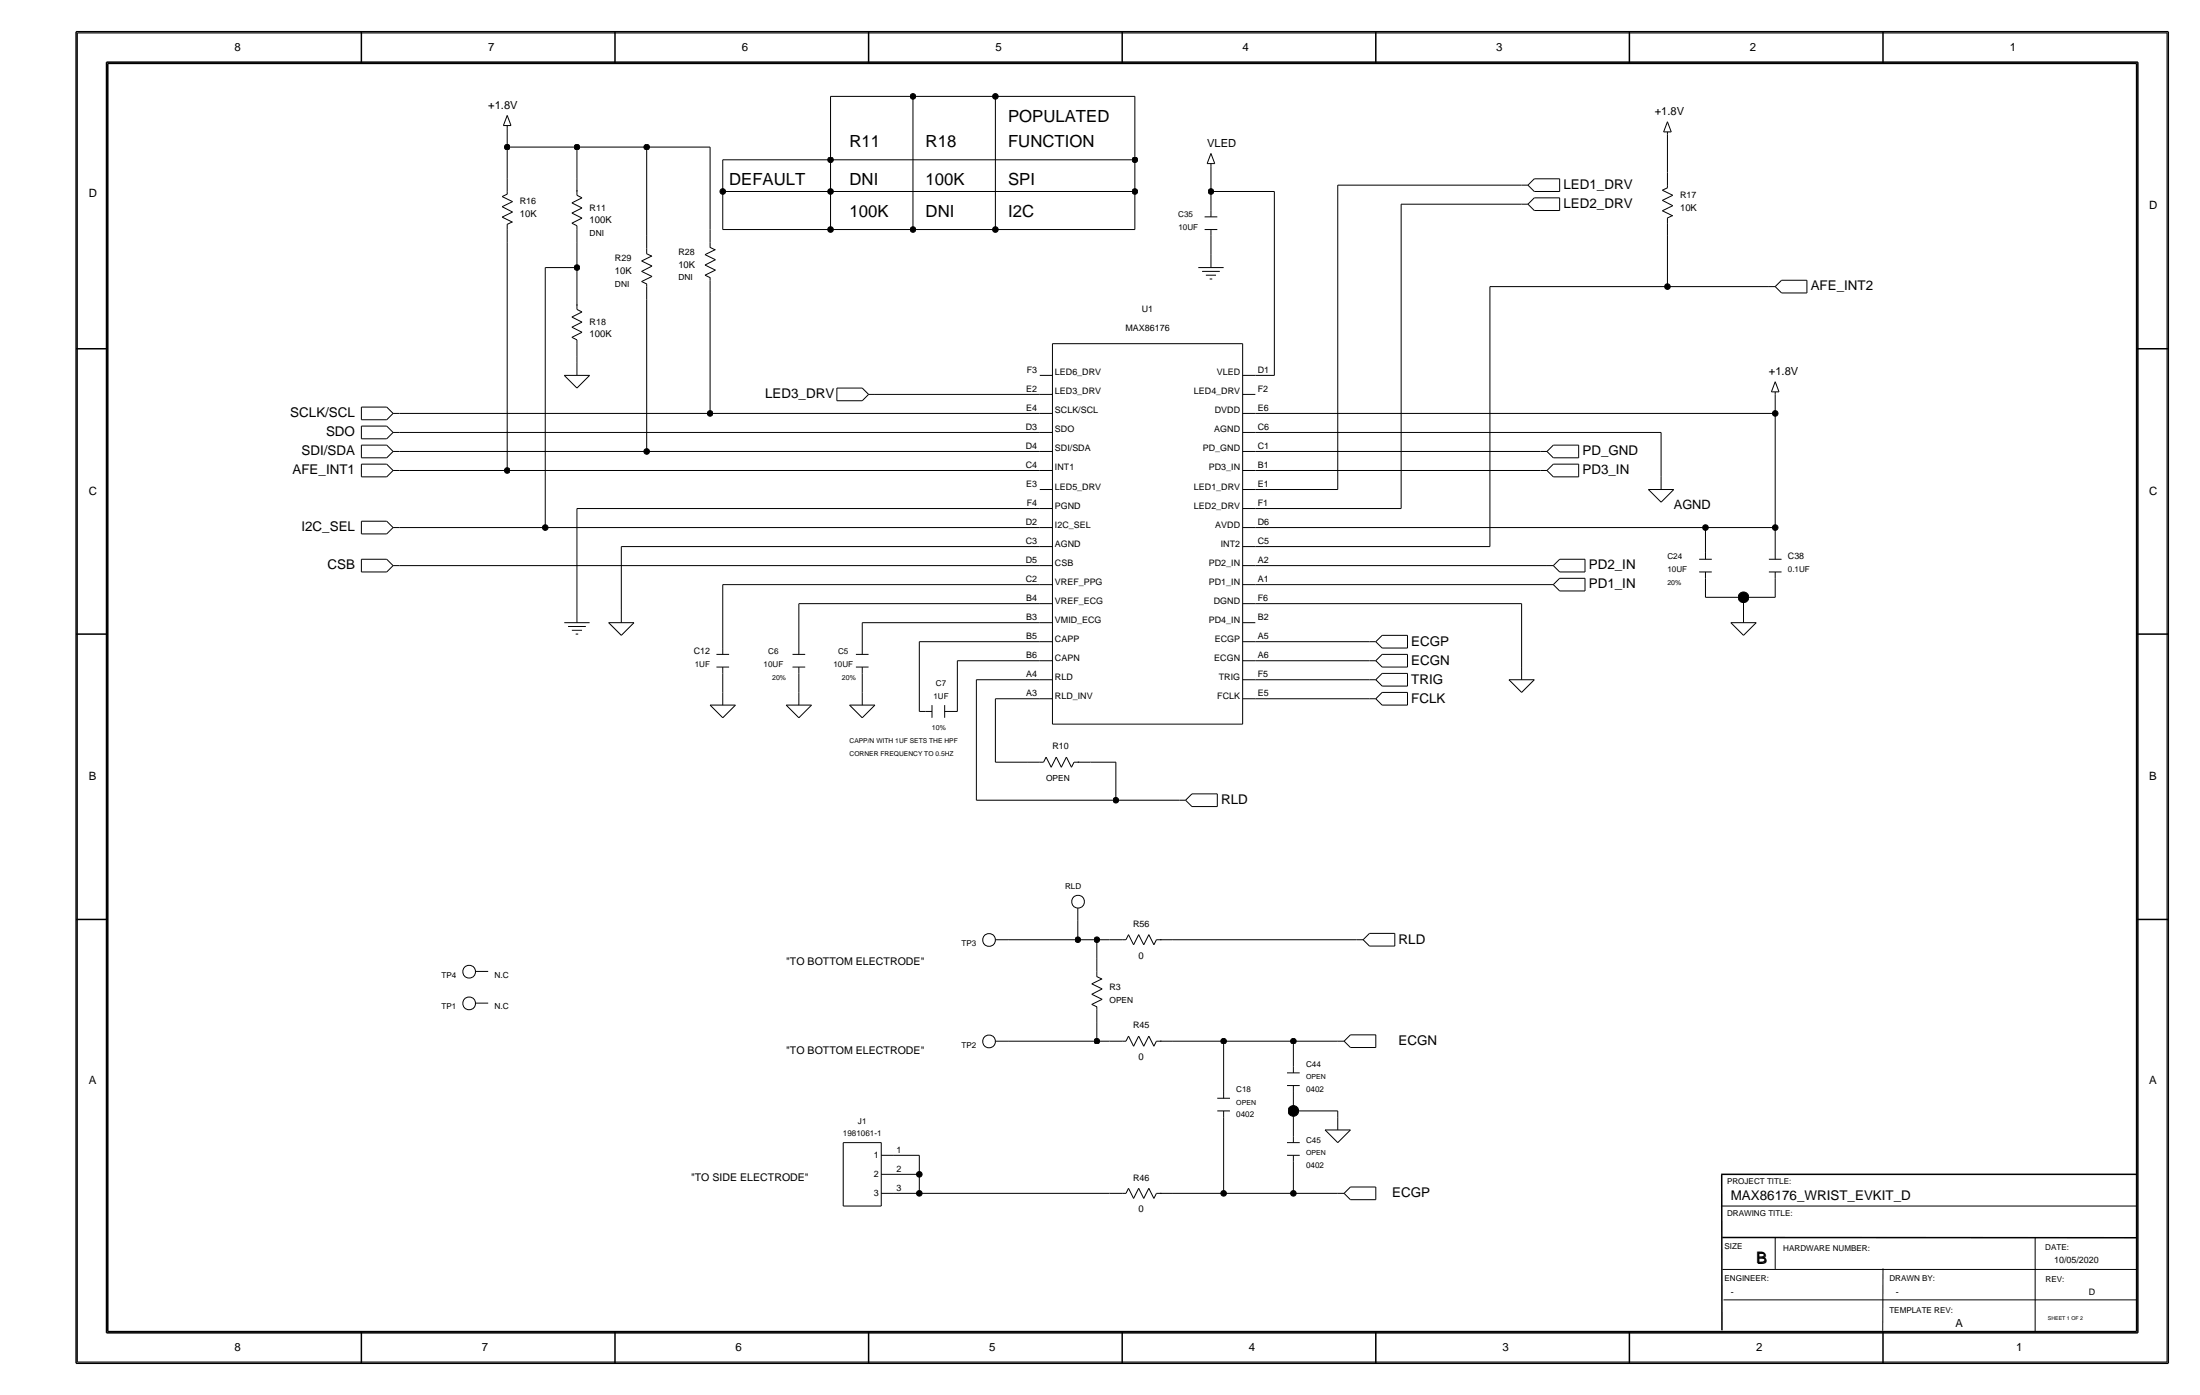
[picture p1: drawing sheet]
<svg xmlns="http://www.w3.org/2000/svg" width="441mm" height="279mm" viewBox="0 0 441 279" stroke-linecap="round" stroke-linejoin="round" font-family="sans-serif">
<g fill="none" stroke="#000" stroke-width=".2">
<path d="M15.5 6.6v266.2zM15.5 6.6h418.6zM166.4 19.3h16.5zM166.4 19.3v12.7zM182.9 19.3h16.5zM182.9 19.3v26.7zM199.4 19.3h27.9zM199.4 19.3v26.7zM227.3 19.3v12.7zM434.1 6.6v266.2zM100.6 39.4l1.1-.5zM100.6 39.4l2.1 1z"/>
<path d="M100.8 25.1h1.6zM101.6 29.5h14zM101.6 29.5v6.3zM101.6 25.7v3.8zM101.6 35.8v2.6zM101.6 38.4v.5zM101.6 25.1v.6zM101.6 23.1l.8 2zM101.6 23.1l-.8 2zM115.6 29.5h13.9zM115.6 29.5v6.3zM115.6 35.8v2.6z"/>
<path d="M115.6 38.1v1zM115.6 39.1l1 .5zM129.5 29.5h12.7zM129.5 29.5v17.7zM142.2 29.5v16.5zM144.8 32h21.6zM144.8 32v6.4zM144.8 38.4h21.6zM144.8 38.4v7.6zM166.4 32h60.9zM166.4 32v6.4zM166.4 38.4v7.6z"/>
<path d="M166.4 38.4h60.9zM227.3 32v6.4zM227.3 38.4v7.6zM241.8 32.8h1.5zM242.6 38.4h12.7zM242.6 38.4v3.8zM242.6 33.3v5.1zM242.6 32.8v.5zM242.6 30.7l-.8 2.1zM242.6 30.7l.7 2.1zM255.3 38.4v36.8zM268 37.1h36.8z"/>
<path d="M268 37.1v60.9zM304.8 37.1h1.3zM306.1 37.1l1.2-1.3zM306.1 37.1l1.2 1.3zM307.3 35.8h5.1zM307.3 38.4h5.1zM307.3 39.6l-1.2 1.3zM307.3 39.6h5.1zM312.4 35.8v2.6zM312.4 39.6v2.6zM333 38.1l1.1-.5zM333 38.1l2.1 1z"/>
<path d="M333.2 26.4h1.6zM334 26.9v7.6zM334 34.5v2.6zM334 37.1v.5zM334 26.4v.5zM334 24.4l.8 2zM334 24.4l-.8 2zM100.6 41.4l2.1-1zM100.6 41.4l2.1 1.1zM100.6 43.5l2.1-1zM100.6 43.5l2.1 1zM101.5 45l1.1-.6z"/>
<path d="M101.6 48.5v45.7zM101.6 46v2.5zM101.6 45v1zM109.2 53.6v52.1zM109.2 53.6h6.4zM114.6 44.7l1 .5zM114.6 44.7l2-1zM114.6 42.7l2 1zM114.6 42.7l2-1zM114.6 40.6l2 1.1zM114.6 40.6l2-1zM115.6 48.5v5.1z"/>
<path d="M115.6 53.6v5.1zM115.6 46v2.5zM115.6 45.2v.8zM115.6 58.7v2.5zM128.5 56.4l1.1 .5zM128.5 56.4l2.1-1zM128.5 54.4l2.1 1zM128.5 54.4l2.1-1.1zM128.5 52.3l2.1 1zM128.5 52.3l2.1-1zM129.5 50.8l1.1 .5zM129.5 59.9v30.5z"/>
<path d="M129.5 47.2v2.6zM129.5 57.4v2.5zM129.5 56.9v.5zM129.5 49.8v1zM141.2 55.1l1.1 .5zM141.2 55.1l2.1-1zM141.2 53.1l2.1 1zM141.2 53.1l2.1-1.1zM141.2 51l2.1 1zM141.2 51l2.1-1zM142.2 49.5l1.1 .5zM142.2 58.7v24.1z"/>
<path d="M142.2 46v2.5zM142.2 56.1v2.6zM142.2 55.6v.5zM142.2 48.5v1zM144.8 46h21.6zM166.4 46h16.5zM182.9 46h16.5zM199.4 46h27.9zM240 53.6h5.1zM240.8 54.4h3.5zM241.3 46h2.5zM241.3 43.4h2.5z"/>
<path d="M241.6 55.1h2zM242.3 55.9h.5zM242.6 47.2v3.9zM242.6 42.2v1.2zM242.6 46v1.2zM242.6 51.1v2.5zM280.7 40.9h24.1zM280.7 40.9v61zM298.4 57.4v52.1zM298.4 57.4h35.6zM304.8 40.9h1.3zM306.1 40.9l1.2 1.3z"/>
<path d="M307.3 42.2h5.1zM333 40.1l2.1-1zM333 40.1l2.1 1.1zM333 42.2l2.1-1zM333 42.2l2.1 1zM334 43.7l1-.5zM334 47.2v10.2zM334 57.4h20.3zM334 44.7v2.5zM334 43.7v1zM354.3 57.4h1.3zM355.6 57.4l1.3-1.3z"/>
<path d="M355.6 57.4l1.3 1.3zM356.9 56.1h5zM356.9 58.7h5zM361.9 56.1v2.6zM113 75.2l2.6 2.5zM113 75.2h5.1zM114.6 67.6l1 .5zM114.6 67.6l2-1.1zM114.6 65.5l2 1zM114.6 65.5l2-1zM114.6 63.5l2 1zM114.6 63.5l2-1z"/>
<path d="M115.6 71.4v1.2zM115.6 77.7l2.5-2.5zM115.6 72.6v2.6zM115.6 68.8v2.6zM115.6 61v1zM115.6 68.1v.7zM115.6 62l1 .5zM167.6 77.7h5.1zM167.6 77.7v2.6zM172.7 77.7l1.3 1.3zM174 79h1.3zM175.3 79h33z"/>
<path d="M208.3 75.2h2.5zM208.3 79h2.5zM210.8 68.8h38.1zM210.8 68.8v76.2zM248.9 79h2.6zM248.9 75.2h2.6zM248.9 68.8v76.2zM251.5 75.2h3.8zM354.8 78.5h1.6zM355.6 79v3.8zM355.6 78.5v.5zM355.6 76.5l.8 2z"/>
<path d="M355.6 76.5l-.8 2zM72.4 81.5h5.1zM72.4 81.5v2.6zM72.4 84.1h5.1zM72.4 85.3h5.1zM72.4 85.3v2.6zM72.4 87.9h5.1zM72.4 89.2h5.1zM72.4 89.2v2.5zM72.4 91.7h5.1zM72.4 93h5.1zM72.4 93v2.5z"/>
<path d="M72.4 95.5h5.1zM77.5 81.5l1.2 1.3zM77.5 85.3l1.2 1.3zM77.5 87.9l1.2-1.3zM77.5 89.2l1.2 1.2zM77.5 93l1.2 1.2zM77.5 95.5l1.2-1.3zM78.7 82.8h1.3zM78.7 82.8l-1.2 1.3zM78.7 86.6h1.3zM78.7 90.4h1.3zM78.7 90.4l-1.2 1.3z"/>
<path d="M78.7 94.2h1.3zM80 82.8h62.2zM80 86.6h128.3zM80 90.4h49.5zM80 94.2h21.6zM101.6 94.2h106.7zM129.5 90.4h78.8zM142.2 82.8h66.1zM167.6 80.3h5.1zM172.7 80.3l1.3-1.3zM208.3 94.2h2.5zM208.3 82.8h2.5z"/>
<path d="M208.3 98h2.5zM208.3 90.4h2.5zM208.3 86.6h2.5zM248.9 82.8h2.6zM248.9 98h2.6zM248.9 86.6h2.6zM248.9 90.4h2.6zM248.9 94.2h2.6zM251.5 94.2h57.1zM251.5 98h16.5zM251.5 90.4h57.1zM251.5 86.6h81.2z"/>
<path d="M251.5 82.8h104.1zM308.6 94.2h1.3zM308.6 90.4h1.3zM309.9 94.2l1.2 1.3zM309.9 90.4l1.2 1.3zM311.1 93l-1.2 1.2zM311.1 93h5.1zM311.1 95.5h5.1zM311.1 89.2l-1.2 1.2zM311.1 89.2h5.1zM311.1 91.7h5.1zM316.2 93v2.5z"/>
<path d="M316.2 89.2v2.5zM330.2 98l2.5 2.6zM330.2 98h5.1zM332.7 86.6v8.9zM332.7 95.5v2.5zM355.6 82.8v22.9zM72.4 112h5.1zM72.4 112v2.6zM72.4 114.6h5.1zM72.4 104.4h5.1zM72.4 104.4v2.5zM72.4 106.9h5.1z"/>
<path d="M77.5 112l1.2 1.3zM77.5 104.4l1.2 1.3zM77.5 106.9l1.2-1.2zM78.7 113.3h1.3zM78.7 113.3l-1.2 1.3zM78.7 105.7h1.3zM80 105.7h29.2zM80 113.3h128.3zM109.2 105.7h99.1zM115.6 101.9h92.7zM115.6 101.9v20.3zM124.5 109.5h83.8z"/>
<path d="M124.5 109.5v12.7zM144.8 117.1h63.5zM144.8 117.1v12.7zM208.3 101.9h2.5zM208.3 113.3h2.5zM208.3 105.7h2.5zM208.3 109.5h2.5zM208.3 117.1h2.5zM248.9 117.1h2.6zM248.9 109.5h2.6zM248.9 101.9h2.6zM248.9 105.7h2.6z"/>
<path d="M248.9 113.3h2.6zM251.5 113.3h58.4zM251.5 101.9h29.2zM251.5 117.1h58.4zM251.5 109.5h46.9zM251.5 105.7h90.1zM309.9 113.3h1.2zM309.9 117.1h1.2zM311.1 113.3l1.3 1.3zM311.1 117.1l1.3 1.3zM312.4 112l-1.3 1.3zM312.4 112h5.1z"/>
<path d="M312.4 114.6h5.1zM312.4 115.8l-1.3 1.3zM312.4 115.8h5.1zM312.4 118.4h5.1zM317.5 112v2.6zM317.5 115.8v2.6zM332.7 100.6l2.6-2.6zM340.4 112h2.5zM340.4 114.6h2.5zM341.6 115.8v3.8zM341.6 119.6h7.6zM341.6 105.7h14z"/>
<path d="M341.6 105.7v5zM341.6 110.7v1.3zM341.6 114.6v1.2zM349.2 119.6h6.4zM349.2 119.6v2.6zM354.3 114.6h2.6zM354.3 112h2.6zM355.6 115.8v3.8zM355.6 105.7v5zM355.6 110.7v1.3zM355.6 114.6v1.2zM113 124.7h5.1z"/>
<path d="M113.8 125.5h3.5zM114.6 126.2h2zM115.3 127h.5zM115.6 122.2v2.5zM121.9 124.7l2.6 2.6zM121.9 124.7h5.1zM124.5 127.3l2.5-2.6zM124.5 122.2v2.5zM143.5 133.6h2.5zM143.5 131.1h2.5zM144.8 134.9v3.8zM144.8 129.8v1.3z"/>
<path d="M144.8 133.6v1.3zM144.8 138.7v2.5zM158.7 131.1h2.6zM158.7 133.6h2.6zM160 120.9h48.3zM160 120.9v8.9zM160 134.9v3.8zM160 129.8v1.3zM160 133.6v1.3zM160 138.7v2.5zM171.4 131.1h2.6zM171.4 133.6h2.6z"/>
<path d="M172.7 124.7h35.6zM172.7 124.7v5.1zM172.7 134.9v3.8zM172.7 138.7v2.5zM172.7 129.8v1.3zM172.7 133.6v1.3zM184.1 128.5h24.2zM184.1 128.5v14zM191.8 132.3h16.5zM191.8 132.3v10.2zM195.6 136.1v24.2zM195.6 136.1h12.7z"/>
<path d="M199.4 140v12.7zM199.4 140h8.9zM208.3 132.3h2.5zM208.3 128.5h2.5zM208.3 120.9h2.5zM208.3 124.7h2.5zM208.3 136.1h2.5zM208.3 140h2.5zM248.9 120.9h2.6zM248.9 136.1h2.6zM248.9 140h2.6zM248.9 124.7h2.6z"/>
<path d="M248.9 132.3h2.6zM248.9 128.5h2.6zM251.5 136.1h22.8zM251.5 140h22.8zM251.5 120.9h53.3zM251.5 128.5h22.8zM251.5 132.3h22.8zM274.3 136.1h1.3zM274.3 128.5h1.3zM274.3 132.3h1.3zM274.3 140h1.3zM275.6 136.1l1.3 1.3z"/>
<path d="M275.6 128.5l1.3 1.3zM275.6 132.3l1.3 1.3zM275.6 140l1.3 1.2zM276.9 134.9l-1.3 1.2zM276.9 134.9h5zM276.9 137.4h5zM276.9 127.3l-1.3 1.2zM276.9 127.3h5zM276.9 129.8h5zM276.9 131.1l-1.3 1.2zM276.9 131.1h5zM276.9 133.6h5z"/>
<path d="M276.9 138.7l-1.3 1.3zM276.9 138.7h5zM281.9 134.9v2.5zM281.9 127.3v2.5zM281.9 131.1v2.5zM281.9 138.7v2.5zM302.3 136.1l2.5 2.6zM302.3 136.1h5zM304.8 120.9v12.7zM304.8 138.7l2.5-2.6zM304.8 133.6v2.5zM346.7 124.7l2.5 2.6z"/>
<path d="M346.7 124.7h5.1zM349.2 127.3l2.6-2.6zM349.2 122.2v2.5zM142.2 141.2l2.6 2.6zM142.2 141.2h5.1zM147.3 141.2l-2.5 2.6zM157.5 141.2l2.5 2.6zM157.5 141.2h5.1zM160 143.8l2.6-2.6zM170.2 141.2l2.5 2.6zM170.2 141.2h5.1zM175.3 141.2l-2.6 2.6z"/>
<path d="M184.1 142.5h1.3zM185.4 142.5h1.3zM186.7 141.2v2.6zM189.2 142.5h1.3zM189.2 141.2v2.6zM190.5 142.5h1.3zM199.4 152.7h6.3zM205.7 152.7h2.6zM208.3 152.7h.7zM209.5 151.6l-.5 1.1zM209.5 151.6l1.1 2.1zM210.8 145h38.1z"/>
<path d="M211.6 151.6l-1 2.1zM211.6 151.6l1 2.1zM213.6 151.6l-1 2.1zM213.6 151.6l1 2.1zM215.1 152.7h1.1zM215.1 152.7l-.5 1zM215.9 152.7h2.5zM218.4 152.7h5.1zM223.5 152.7v7.6zM238.8 159l-1.3 1.3zM238.8 159h5zM243.8 159v2.5z"/>
<path d="M276.9 141.2h5zM195.6 160.3h27.9zM223.5 160.3h12.7zM236.2 160.3h1.3zM237.5 160.3l1.3 1.2zM238.8 161.5h5zM95.2 194.6h2.6zM199.4 188.2h2.5zM201.9 188.2h14zM215.9 184.4v3.8zM215.9 188.2h3.8zM215.9 181.9v2.5z"/>
<path d="M218.7 199.1l2.1 1.1zM218.7 199.1l2.1-1zM218.7 197.1l2.1 1zM218.7 197.1l2.1-1.1zM219.7 195.6l1 .5zM219.7 188.2h2.5zM219.7 188.2v3.8zM219.7 192v2.6zM219.7 194.6v1zM222.2 188.2h2.6zM224.8 188.2h.8zM226.1 187.2l-.5 1z"/>
<path d="M226.1 187.2l1 2zM228.1 187.2l-1 2zM228.1 187.2l1 2zM230.1 187.2l-1 2zM230.1 187.2l1 2zM231.6 188.2h1.1zM231.6 188.2l-.5 1zM232.4 188.2h2.5zM234.9 188.2h36.9zM271.8 188.2h1.2zM273 188.2l1.3 1.3zM274.3 186.9l-1.3 1.3z"/>
<path d="M274.3 186.9h5.1zM274.3 189.5h5.1zM279.4 186.9v2.6zM95.2 200.9h2.6zM199.4 208.5h2.5zM201.9 208.5h17.8zM218.7 201.2l1.1 .5zM218.7 201.2l2.1-1zM219.7 204.7v3.8zM219.7 208.5h2.5zM219.7 202.2v2.5zM219.7 201.7v.5z"/>
<path d="M222.2 208.5h2.6zM224.8 208.5h.8zM226.1 207.5l-.5 1zM226.1 207.5l1 2zM228.1 207.5l-1 2zM228.1 207.5l1 2zM230.1 207.5l-1 2zM230.1 207.5l1 2zM231.6 208.5h1.1zM231.6 208.5l-.5 1zM232.4 208.5h2.5zM234.9 208.5h10.2z"/>
<path d="M243.8 220h2.6zM245.1 208.5v10.2zM245.1 208.5h14zM245.1 218.7v1.3zM257.8 214.9h2.5zM257.8 217.4h2.5zM259.1 218.7v3.8zM259.1 208.5h8.9zM259.1 208.5v5.1zM259.1 213.6v1.3zM259.1 217.4v1.3zM268 208.5h1.2z"/>
<path d="M269.2 208.5l1.3 1.3zM270.5 207.3l-1.3 1.2zM270.5 207.3h5.1zM270.5 209.8h5.1zM275.6 207.3v2.5zM168.9 228.9h7.6zM168.9 228.9v12.7zM176.5 239h2.6zM176.5 235.2h2.6zM176.5 231.4h2.6zM176.5 228.9v12.7zM179.1 239h5z"/>
<path d="M179.1 235.2h5zM179.1 231.4h5zM184.1 239h38.1zM184.1 235.2v3.8zM184.1 231.4v3.8zM222.2 239h2.6zM224.8 239h.8zM226.1 238l-.5 1zM226.1 238l1 2zM228.1 238l-1 2zM228.1 238l1 2zM230.1 238l-1 2z"/>
<path d="M230.1 238l1 2zM231.6 239h1.1zM231.6 239l-.5 1zM232.4 239h2.5zM234.9 239h10.2zM243.8 222.5h2.6zM245.1 223.8v15.2zM245.1 239h14zM245.1 222.5v1.3zM257.8 228.9h2.5zM257.8 231.4h2.5zM259.1 222.5h8.9z"/>
<path d="M259.1 222.5v5.1zM259.1 239h8.9zM259.1 232.7v6.3zM259.1 227.6v1.3zM259.1 231.4v1.3zM265.4 226.3l2.6 2.6zM265.4 226.3h5.1zM268 222.5v1.3zM268 239h1.2zM268 228.9l2.5-2.6zM268 223.8v2.5zM269.2 239l1.3 1.3z"/>
<path d="M270.5 237.7l-1.3 1.3zM270.5 237.7h5.1zM275.6 237.7v2.6zM168.9 241.6h7.6zM270.5 240.3h5.1zM344.7 241.6h83.2zM345 254.3h83zM355.6 247.8v6.4zM377.2 254.1l-.1 12.4zM407.7 247.8v18.8zM15.5 272.8h418.6zM345.2 260.3h82.8z"/>
<circle cx="94" cy="194.6" r="1.28"/>
<circle cx="198.1" cy="188.3" r="1.28"/>
<circle cx="215.9" cy="180.6" r="1.28"/>
<circle cx="94" cy="201" r="1.28"/>
<circle cx="198.1" cy="208.6" r="1.28"/>
</g>
<g fill="#000" stroke="#000" stroke-width=".2">
<circle cx="182.9" cy="19.3" r=".56"/>
<circle cx="199.4" cy="19.3" r=".56"/>
<circle cx="101.6" cy="29.5" r=".56"/>
<circle cx="115.6" cy="29.5" r=".56"/>
<circle cx="129.5" cy="29.5" r=".56"/>
<circle cx="144.8" cy="38.4" r=".56"/>
<circle cx="166.4" cy="32" r=".56"/>
<circle cx="166.4" cy="38.4" r=".56"/>
<circle cx="227.3" cy="32" r=".56"/>
<circle cx="227.3" cy="38.4" r=".56"/>
<circle cx="242.6" cy="38.4" r=".56"/>
<circle cx="115.6" cy="53.6" r=".56"/>
<circle cx="166.4" cy="46" r=".56"/>
<circle cx="182.9" cy="46" r=".56"/>
<circle cx="199.4" cy="46" r=".56"/>
<circle cx="334" cy="57.4" r=".56"/>
<circle cx="101.6" cy="94.2" r=".56"/>
<circle cx="129.5" cy="90.4" r=".56"/>
<circle cx="142.2" cy="82.8" r=".56"/>
<circle cx="355.6" cy="82.8" r=".56"/>
<circle cx="109.2" cy="105.7" r=".56"/>
<circle cx="341.6" cy="105.7" r=".56"/>
<circle cx="349.3" cy="119.6" r="1.07"/>
<circle cx="355.6" cy="105.7" r=".56"/>
<circle cx="223.5" cy="160.3" r=".56"/>
<circle cx="215.9" cy="188.2" r=".56"/>
<circle cx="219.7" cy="188.2" r=".56"/>
<circle cx="219.7" cy="208.5" r=".56"/>
<circle cx="245.1" cy="208.5" r=".56"/>
<circle cx="259.1" cy="208.5" r=".56"/>
<circle cx="184.1" cy="235.2" r=".56"/>
<circle cx="184.1" cy="239" r=".56"/>
<circle cx="245.1" cy="239" r=".56"/>
<circle cx="259.1" cy="239" r=".56"/>
<circle cx="259.1" cy="222.5" r="1.07"/>
</g>
<g fill="none" stroke="#000" stroke-width=".3">
<path d="M15.2 6.4v266.6zM15.2 6.4h419.1zM21.3 12.4v254.6zM21.3 12.4h406.9zM21.6 12.7v254zM21.6 12.7h406.4zM72.4 6.4v6.3zM123.2 6.4v6.3zM174 6.4v6.3zM224.8 6.4v6.3zM275.6 6.4v6.3zM326.4 6.4v6.3z"/>
<path d="M377.2 6.4v6.3zM428 12.7v254zM428.2 12.4v254.6zM434.3 6.4v266.6zM15.2 69.8h6.4zM428 69.8h6.3zM15.2 127h6.4zM428 127h6.3zM15.2 184.1h6.4zM428 184.1h6.3zM344.8 235.2h83.2zM344.9 235.3v31.1z"/>
<path d="M345 247.9h82.9zM15.2 273h419.1zM21.3 267h406.9zM21.6 266.7h406.4zM72.4 266.7v6.3zM123.2 266.7v6.3zM174 266.7v6.3zM224.8 266.7v6.3zM275.6 266.7v6.3zM326.4 266.7v6.3zM377.2 266.7v6.3z"/>
</g>
<g font-size="3.4">
<text x="170.2" y="29.5">R11</text>
<text x="185.4" y="29.5">R18</text>
<text x="201.9" y="29.5">FUNCTION</text>
<text x="201.9" y="24.4">POPULATED</text>
<text x="146" y="37.1">DEFAULT</text>
<text x="170.2" y="37.1">DNI</text>
<text x="185.4" y="37.1">100K</text>
<text x="201.9" y="37.1">SPI</text>
<text x="170.2" y="43.4">100K</text>
<text x="185.4" y="43.4">DNI</text>
<text x="201.9" y="43.4">I2C</text>
</g>
<text font-size="3.2" x="351.9" y="253.1">B</text>
<g font-size="2.7">
<text x="313.2" y="41.7">LED2_DRV</text>
<text x="313.2" y="37.8">LED1_DRV</text>
<text x="362.7" y="58.2">AFE_INT2</text>
<text x="58.2" y="83.6">SCLK/SCL</text>
<text x="153.3" y="79.8">LED3_DRV</text>
<text x="65.3" y="87.4">SDO</text>
<text x="58.6" y="95">AFE_INT1</text>
<text x="60.4" y="91.2">SDI/SDA</text>
<text x="317" y="95">PD3_IN</text>
<text x="317" y="91.2">PD_GND</text>
<text x="60.4" y="106.4">I2C_SEL</text>
<text x="65.6" y="114">CSB</text>
<text x="318.3" y="114">PD2_IN</text>
<text x="318.3" y="117.9">PD1_IN</text>
<text x="282.7" y="129.3">ECGP</text>
<text x="282.7" y="133.1">ECGN</text>
<text x="282.7" y="136.9">TRIG</text>
<text x="282.7" y="140.7">FCLK</text>
<text x="244.6" y="161">RLD</text>
<text x="280.2" y="189">RLD</text>
<text x="280.2" y="209.3">ECGN</text>
<text x="278.9" y="239.8">ECGP</text>
<text x="346.7" y="240.3">MAX86176_WRIST_EVKIT_D</text>
</g>
<text font-size="2.6" x="335.3" y="101.9">AGND</text>
<g font-size="2.3">
<text x="47" y="10.2">8</text>
<text x="97.8" y="10.2">7</text>
<text x="148.6" y="10.2">6</text>
<text x="199.4" y="10.2">5</text>
<text x="248.9" y="10.2">4</text>
<text x="299.7" y="10.2">3</text>
<text x="350.5" y="10.2">2</text>
<text x="402.6" y="10.2">1</text>
<text x="17.8" y="39.4">D</text>
<text x="430.5" y="41.9">D</text>
<text x="17.8" y="99.1">C</text>
<text x="430.5" y="99.1">C</text>
<text x="17.8" y="156.2">B</text>
<text x="430.5" y="156.2">B</text>
<text x="17.8" y="217.2">A</text>
<text x="430.5" y="217.2">A</text>
<text x="47" y="270.5">8</text>
<text x="96.5" y="270.5">7</text>
<text x="147.3" y="270.5">6</text>
<text x="198.1" y="270.5">5</text>
<text x="250.2" y="270.5">4</text>
<text x="301" y="270.5">3</text>
<text x="351.8" y="270.5">2</text>
<text x="403.9" y="270.5">1</text>
</g>
<g font-size="2.2">
<text x="97.8" y="21.8">+1.8V</text>
<text x="331.5" y="23.1">+1.8V</text>
<text x="241.8" y="29.5">VLED</text>
<text x="354.3" y="75.2">+1.8V</text>
<text x="391.7" y="265.7">A</text>
</g>
<g font-size="2.1">
<text x="157.5" y="193.3">&quot;TO BOTTOM ELECTRODE&quot;</text>
<text x="157.5" y="211.1">&quot;TO BOTTOM ELECTRODE&quot;</text>
<text x="138.4" y="236.5">&quot;TO SIDE ELECTRODE&quot;</text>
</g>
<g font-size="1.9">
<text x="104.1" y="43.4">10K</text>
<text x="118.1" y="44.7">100K</text>
<text x="336.5" y="42.2">10K</text>
<text x="135.9" y="53.6">10K</text>
<text x="123.2" y="54.9">10K</text>
<text x="118.1" y="67.6">100K</text>
<text x="228.1" y="192">0</text>
<text x="228.1" y="212.3">0</text>
<text x="228.1" y="242.8">0</text>
</g>
<g font-size="1.8">
<text x="104.1" y="40.9">R16</text>
<text x="336.6" y="39.6">R17</text>
<text x="118.1" y="42.2">R11</text>
<text x="123.2" y="52.3">R29</text>
<text x="135.9" y="51.1">R28</text>
<text x="118.1" y="65">R18</text>
<text x="228.7" y="62.5">U1</text>
<text x="225.4" y="66.3">MAX86176</text>
<text x="205.7" y="74.7">F3</text>
<text x="211.3" y="75.2">LED6_DRV</text>
<text x="243.7" y="75.2">VLED</text>
<text x="252" y="74.7">D1</text>
<text x="205.6" y="82.3">E4</text>
<text x="205.6" y="78.5">E2</text>
<text x="211.3" y="82.8">SCLK/SCL</text>
<text x="211.3" y="79">LED3_DRV</text>
<text x="239.2" y="79">LED4_DRV</text>
<text x="243.3" y="82.8">DVDD</text>
<text x="252" y="78.5">F2</text>
<text x="252" y="82.3">E6</text>
<text x="205.5" y="89.9">D4</text>
<text x="205.5" y="86.1">D3</text>
<text x="211.3" y="86.6">SDO</text>
<text x="243.2" y="86.6">AGND</text>
<text x="252" y="86.1">C6</text>
<text x="252" y="89.9">C1</text>
<text x="205.5" y="93.7">C4</text>
<text x="211.3" y="94.2">INT1</text>
<text x="211.3" y="90.4">SDI/SDA</text>
<text x="241" y="90.4">PD_GND</text>
<text x="242.2" y="94.2">PD3_IN</text>
<text x="252" y="93.7">B1</text>
<text x="205.6" y="97.5">E3</text>
<text x="205.7" y="101.3">F4</text>
<text x="211.3" y="101.9">PGND</text>
<text x="211.3" y="98">LED5_DRV</text>
<text x="239.2" y="101.9">LED2_DRV</text>
<text x="239.2" y="98">LED1_DRV</text>
<text x="252" y="101.3">F1</text>
<text x="252" y="97.5">E1</text>
<text x="205.5" y="105.2">D2</text>
<text x="211.3" y="105.7">I2C_SEL</text>
<text x="243.4" y="105.7">AVDD</text>
<text x="252" y="105.2">D6</text>
<text x="205.5" y="112.8">D5</text>
<text x="205.5" y="109">C3</text>
<text x="211.3" y="113.3">CSB</text>
<text x="211.3" y="109.5">AGND</text>
<text x="242.2" y="113.3">PD2_IN</text>
<text x="244.5" y="109.5">INT2</text>
<text x="252" y="109">C5</text>
<text x="252" y="112.8">A2</text>
<text x="358.1" y="112">C38</text>
<text x="205.5" y="116.6">C2</text>
<text x="211.3" y="117.1">VREF_PPG</text>
<text x="242.2" y="117.1">PD1_IN</text>
<text x="252" y="116.6">A1</text>
<text x="205.6" y="120.4">B4</text>
<text x="205.6" y="124.2">B3</text>
<text x="211.3" y="120.9">VREF_ECG</text>
<text x="211.3" y="124.7">VMID_ECG</text>
<text x="242.2" y="124.7">PD4_IN</text>
<text x="243.1" y="120.9">DGND</text>
<text x="252" y="120.4">F6</text>
<text x="252" y="124.2">B2</text>
<text x="139" y="131.1">C12</text>
<text x="205.6" y="131.8">B6</text>
<text x="205.6" y="128">B5</text>
<text x="211.3" y="128.5">CAPP</text>
<text x="243.3" y="128.5">ECGP</text>
<text x="252" y="131.8">A6</text>
<text x="252" y="128">A5</text>
<text x="205.6" y="135.6">A4</text>
<text x="211.3" y="132.3">CAPN</text>
<text x="211.3" y="136.1">RLD</text>
<text x="243.2" y="132.3">ECGN</text>
<text x="244.1" y="136.1">TRIG</text>
<text x="252" y="135.6">F5</text>
<text x="205.6" y="139.4">A3</text>
<text x="211.3" y="140">RLD_INV</text>
<text x="243.8" y="140">FCLK</text>
<text x="252" y="139.4">E5</text>
<text x="210.8" y="150.1">R10</text>
<text x="227" y="185.7">R56</text>
<text x="222.2" y="198.4">R3</text>
<text x="227" y="206">R45</text>
<text x="175" y="232">1</text>
<text x="179.6" y="230.9">1</text>
<text x="175" y="239.6">3</text>
<text x="175" y="235.8">2</text>
<text x="179.6" y="238.5">3</text>
<text x="179.6" y="234.7">2</text>
<text x="227" y="236.5">R46</text>
<text x="411.5" y="253">10/05/2020</text>
<text x="346.7" y="259.3">-</text>
<text x="379.7" y="259.3">-</text>
<text x="418.5" y="259.3">D</text>
</g>
<g font-size="1.7">
<text x="118.1" y="47.2">DNI</text>
<text x="123.2" y="57.4">DNI</text>
<text x="135.9" y="56.1">DNI</text>
<text x="209.5" y="156.5">OPEN</text>
<text x="99.1" y="195.8">N.C</text>
<text x="99.1" y="202.2">N.C</text>
<text x="222.3" y="200.9">OPEN</text>
</g>
<g font-size="1.6">
<text x="236" y="43.4">C35</text>
<text x="236.1" y="46">10UF</text>
<text x="334" y="112">C24</text>
<text x="334" y="114.6">10UF</text>
<text x="358.1" y="114.6">0.1UF</text>
<text x="153.9" y="131.1">C6</text>
<text x="167.9" y="131.1">C5</text>
<text x="139.2" y="133.6">1UF</text>
<text x="153" y="133.6">10UF</text>
<text x="166.9" y="133.6">10UF</text>
<text x="187.5" y="137.4">C7</text>
<text x="187" y="140">1UF</text>
<text x="213.4" y="178.1">RLD</text>
<text x="192.6" y="189.5">TP3</text>
<text x="88.5" y="195.8">TP4</text>
<text x="88.5" y="202.2">TP1</text>
<text x="192.6" y="209.8">TP2</text>
<text x="261.6" y="213.6">C44</text>
<text x="247.6" y="218.7">C18</text>
<text x="261.6" y="218.7">0402</text>
<text x="168.8" y="227.6">1981061-1</text>
<text x="171.9" y="225">J1</text>
<text x="247.6" y="223.8">0402</text>
<text x="261.6" y="228.9">C45</text>
<text x="261.6" y="233.9">0402</text>
<text x="345.9" y="237.2">PROJECT TITLE:</text>
<text x="345.9" y="243.6">DRAWING TITLE:</text>
<text x="345.4" y="250.2">SIZE</text>
<text x="357.2" y="250.5">HARDWARE NUMBER:</text>
<text x="409.7" y="250.4">DATE:</text>
<text x="345.4" y="256.5">ENGINEER:</text>
<text x="378.5" y="256.5">DRAWN BY:</text>
<text x="409.8" y="256.7">REV:</text>
<text x="378.5" y="262.9">TEMPLATE REV:</text>
</g>
<g font-size="1.4">
<text x="334" y="117.1">20%</text>
<text x="154.7" y="136.1">20%</text>
<text x="168.7" y="136.1">20%</text>
<text x="186.7" y="146.3">10%</text>
<text x="247.6" y="221.2">OPEN</text>
<text x="261.6" y="216.2">OPEN</text>
<text x="261.6" y="231.4">OPEN</text>
</g>
<g font-size="1.3">
<text x="170.2" y="148.8">CAPP/N WITH 1UF SETS THE HPF</text>
<text x="170.2" y="151.4">CORNER FREQUENCY TO 0.5HZ</text>
</g>
<text font-size="1.1" x="410.2" y="264.4">SHEET 1 OF 2</text>
</svg>
